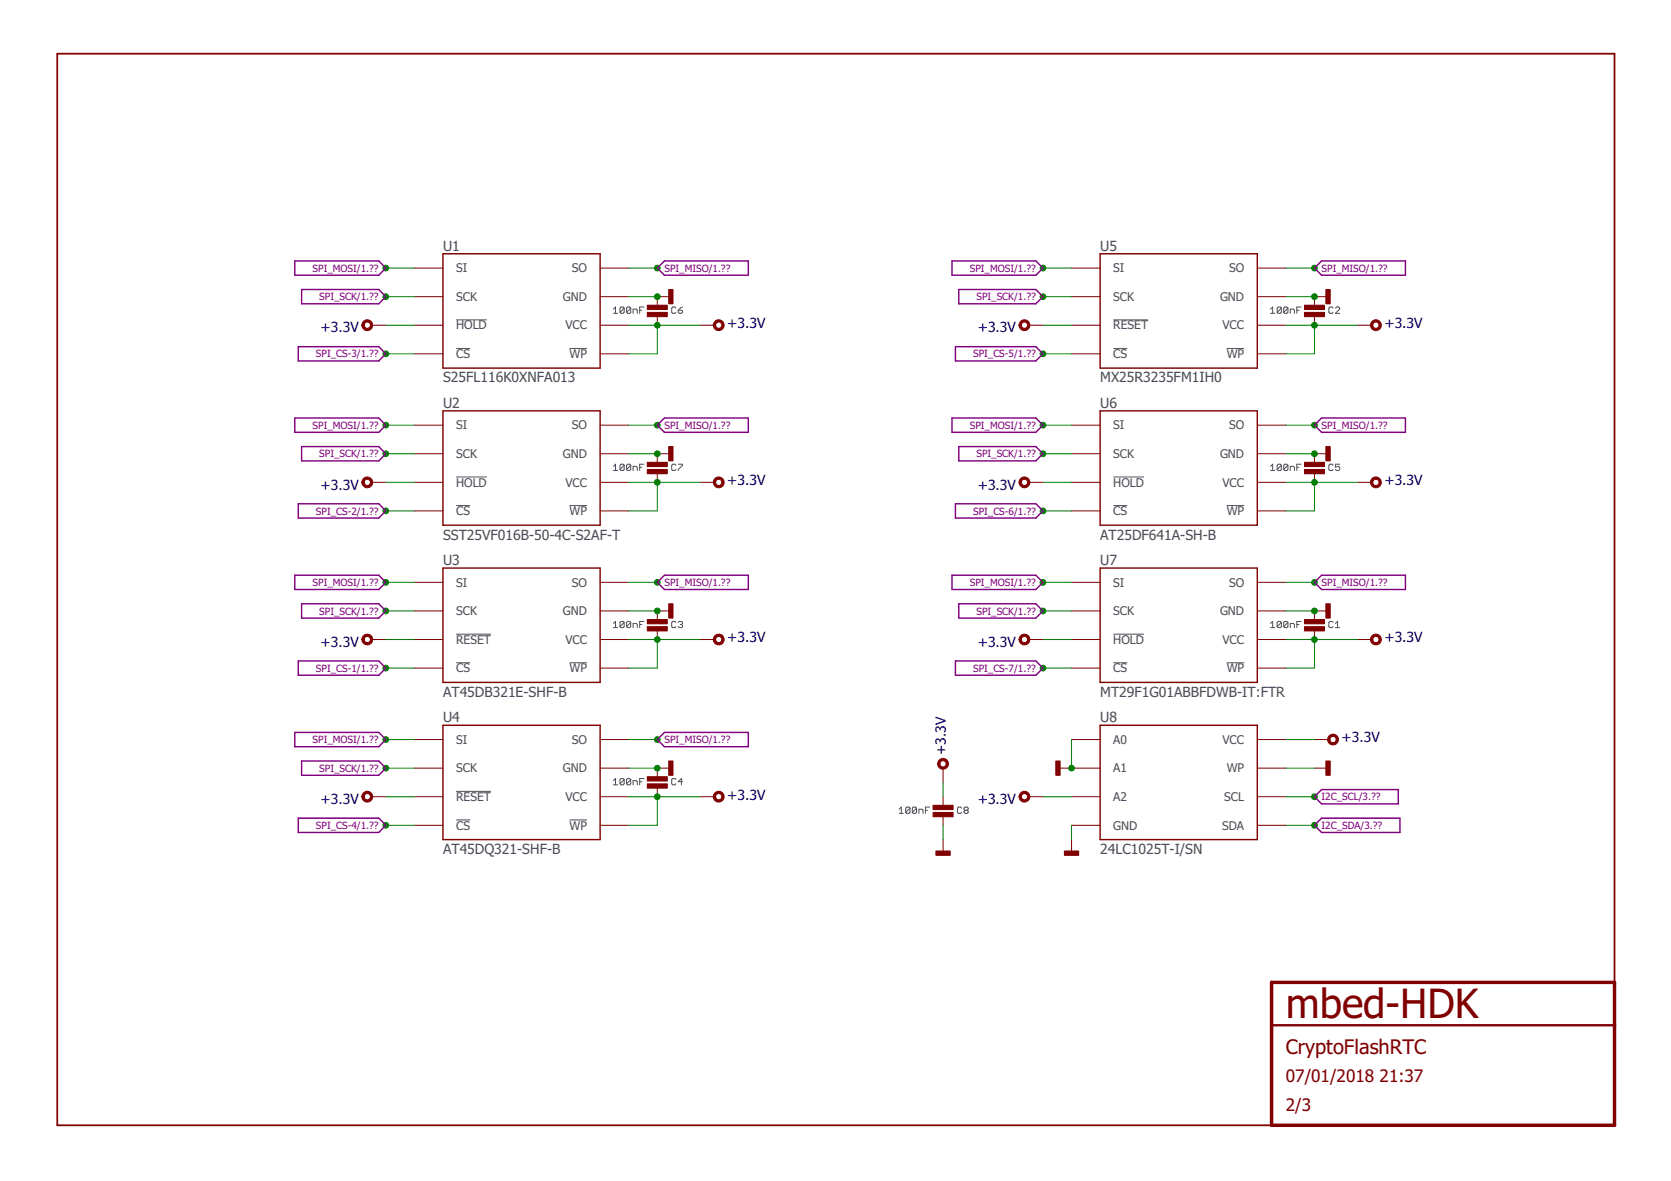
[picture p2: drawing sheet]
<svg xmlns="http://www.w3.org/2000/svg" width="297mm" height="210mm" viewBox="0 0 297 210" stroke-linecap="round" stroke-linejoin="round" font-family="sans-serif">
<g fill="none" stroke="#505050" stroke-width=".18">
<path d="M81.1 56.9h5.5M109.1 54.9l.3-.3v1.1M109.1 55.7h.7M111 54.8l-.2-.2h-.4l-.2 .2v.7M111 54.8v.7l-.2 .2h-.4l-.2-.2M111 54.8l-.8 .7M112.1 54.8l-.2-.2h-.3l-.2 .2v.7M112.1 54.8v.7l-.2 .2h-.3l-.2-.2M112.1 54.8l-.7 .7M112.5 55.7v-.8h.6l.2 .2v.6M113.7 55.1h.4M114.5 54.6h-.8v1.1"/>
<path d="M120.1 54.8l-.1-.2h-.4l-.2 .2v.7l.2 .2h.4l.1-.2M120.6 55.1h.5l.2 .2v.2l-.2 .2h-.3l-.2-.2zM121.3 54.6l-.7 .5M197.9 56.9h6.2M225.8 55.7h.8M225.8 54.9l.4-.3v1.1M227.8 54.8v.7l-.2 .2h-.4l-.2-.2M227.8 54.8l-.2-.2h-.4l-.2 .2v.7M227.8 54.8l-.8 .7M228.9 54.8v.7l-.2 .2h-.3l-.2-.2M228.9 54.8l-.2-.2h-.3l-.2 .2v.7M228.9 54.8l-.7 .7"/>
<path d="M229.4 55.7v-.8h.5l.2 .2v.6M230.5 55.1h.4M231.3 54.6h-.8v1.1M237 54.8l-.2-.2h-.4l-.2 .2v.7l.2 .2h.4l.2-.2M237.4 54.8l.2-.2h.4l.1 .2v.1l-.7 .8h.7M81.1 61.9h2.5M101.2 61.9h3.2M197.9 61.9h2.5M218.1 61.9h3.1M81.1 84.8h5.5M81.1 89.9h2.5M101.2 89.9h3.2"/>
<path d="M109.1 82.9l.3-.4v1.1M109.1 83.6h.7M111 82.7l-.2-.2h-.4l-.2 .2v.7M111 82.7v.7l-.2 .2h-.4l-.2-.2M111 82.7l-.8 .7M112.1 82.7l-.2-.2h-.3l-.2 .2v.7M112.1 82.7v.7l-.2 .2h-.3l-.2-.2M112.1 82.7l-.7 .7M112.5 83.6v-.7h.6l.2 .2v.5M113.7 83.1h.4M114.5 82.5h-.8v1.1M120.1 82.7l-.1-.2h-.4l-.2 .2v.7l.2 .2h.4l.1-.2"/>
<path d="M120.6 82.5h.7v.2l-.7 .7v.2M197.9 84.8h5.5M197.9 89.9h2.5M218.1 89.9h3.1M225.8 83.6h.8M225.8 82.9l.4-.4v1.1M227.8 82.7v.7l-.2 .2h-.4l-.2-.2M227.8 82.7l-.2-.2h-.4l-.2 .2v.7M227.8 82.7l-.8 .7M228.9 82.7v.7l-.2 .2h-.3l-.2-.2M228.9 82.7l-.2-.2h-.3l-.2 .2v.7M228.9 82.7l-.7 .7"/>
<path d="M229.4 83.6v-.7h.5l.2 .2v.5M230.5 83.1h.4M231.3 82.5h-.8v1.1M237 82.7l-.2-.2h-.4l-.2 .2v.7l.2 .2h.4l.2-.2M238.1 82.5h-.7v.6l.4-.2 .3 .2v.3l-.1 .2h-.4l-.2-.2M81.1 112.7h6.2M81.1 117.8h2.5M101.2 117.8h3.2M109.1 110.8l.3-.4v1.1M109.1 111.5h.7M111 110.6v.8l-.2 .1h-.4l-.2-.1M111 110.6l-.2-.2h-.4l-.2 .2v.8"/>
<path d="M111 110.6l-.8 .8M112.1 110.6v.8l-.2 .1h-.3l-.2-.1M112.1 110.6l-.2-.2h-.3l-.2 .2v.8M112.1 110.6l-.7 .8M112.5 111.5v-.7h.6l.2 .2v.5M113.7 111h.4M114.5 110.4h-.8v1.1M120.1 110.6l-.1-.2h-.4l-.2 .2v.8l.2 .1h.4l.1-.1M120.6 110.6l.2-.2h.3l.2 .2-.2 .4M120.9 111h.2M121.1 111l.2 .2v.2l-.2 .1h-.3l-.2-.1M197.9 112.7h5.5"/>
<path d="M197.9 117.8h2.5M218.1 117.8h3.1M225.8 111.5h.8M225.8 110.8l.4-.4v1.1M227.8 110.6v.8l-.2 .1h-.4l-.2-.1M227.8 110.6l-.2-.2h-.4l-.2 .2v.8M227.8 110.6l-.8 .8M228.9 110.6v.8l-.2 .1h-.3l-.2-.1M228.9 110.6l-.2-.2h-.3l-.2 .2v.8M228.9 110.6l-.7 .8M229.4 111.5v-.7h.5l.2 .2v.5M230.5 111h.4"/>
<path d="M231.3 110.4h-.8v1.1M237 110.6l-.2-.2h-.4l-.2 .2v.8l.2 .1h.4l.2-.1M237.4 111.5h.7M237.4 110.8l.4-.4v1.1M109.1 138.7l.3-.3v1.1M109.1 139.5h.7M111 138.6l-.2-.2h-.4l-.2 .2v.7M111 138.6v.7l-.2 .2h-.4l-.2-.2M111 138.6l-.8 .7M112.1 138.6l-.2-.2h-.3l-.2 .2v.7M112.1 138.6v.7l-.2 .2h-.3l-.2-.2M112.1 138.6l-.7 .7"/>
<path d="M112.5 139.5v-.8h.6l.2 .2v.6M113.7 138.9h.4M114.5 138.4h-.8v1.1M120.1 138.6l-.1-.2h-.4l-.2 .2v.7l.2 .2h.4l.1-.2M121.3 138.9h-.7l.5-.5v1.1M81.1 140.7h6.2M81.1 145.7h2.5M101.2 145.7h3.2M159.8 143.8l.4-.4v1.2M159.8 144.6h.8M161.8 143.6v.8l-.2 .2h-.4l-.2-.2M161.8 143.6l-.2-.2h-.4l-.2 .2v.8"/>
<path d="M161.8 143.6l-.8 .8M162.9 143.6v.8l-.2 .2h-.4l-.1-.2M162.9 143.6l-.2-.2h-.4l-.1 .2v.8M162.9 143.6l-.7 .8M163.3 144.6v-.8h.6l.2 .2v.6M164.5 144h.4M165.2 143.4h-.7v1.2M170.9 143.6l-.1-.2h-.4l-.2 .2v.8l.2 .2h.4l.1-.2M171.6 144l-.2 .2 .2 .4h.3l.2-.2v-.2l-.2-.2M171.6 144l-.2-.2 .2-.4h.3l.2 .2-.2 .4M171.6 144h.3"/>
</g>
<path d="M287 174.6v-165.1h-276.8v190.5h215.8" fill="none" stroke="#800000" stroke-width=".32"/>
<path d="M226 174.6h61v25.4h-61z" fill="none" stroke="#800000" stroke-width=".61"/>
<path d="M226 182.2h61" fill="none" stroke="#800000" stroke-width=".42"/>
<path d="M78.7 45.1h28v20.3h-28zM195.6 45.1h27.9v20.3h-27.9zM78.7 73h28v20.3h-28zM195.6 73h27.9v20.3h-27.9zM78.7 101h28v20.3h-28zM195.6 101h27.9v20.3h-27.9zM78.7 128.9h28v20.3h-28zM195.6 128.9h27.9v20.3h-27.9z" fill="none" stroke="#800000" stroke-width=".25"/>
<g fill="none" stroke="#800000" stroke-width=".18">
<path d="M66.1 57.8h2.5M73.7 47.6h5M73.7 52.7h5M73.7 57.8h5M106.7 47.6h5.1M106.7 52.7h5.1M106.7 57.8h5.1M116.8 56.3v1.5M119.4 52.7h-2.6v1.6M124.5 57.8h2.5M182.9 57.8h2.5M190.5 47.6h5.1"/>
<path d="M190.5 52.7h5.1M190.5 57.8h5.1M223.5 47.6h5.1M223.5 52.7h5.1M223.5 57.8h5.1M233.7 56.3v1.5M236.2 52.7h-2.5v1.6M241.3 57.8h2.5M73.7 62.9h5M73.7 75.6h5M106.7 62.9h5.1M106.7 75.6h5.1"/>
<path d="M190.5 62.9h5.1M190.5 75.6h5.1M223.5 62.9h5.1M223.5 75.6h5.1M66.1 85.7h2.5M73.7 80.6h5M73.7 85.7h5M73.7 90.8h5M106.7 80.6h5.1M106.7 85.7h5.1M106.7 90.8h5.1M116.8 84.2v1.5"/>
<path d="M119.4 80.6h-2.6v1.6M124.5 85.7h2.5M182.9 85.7h2.5M190.5 80.6h5.1M190.5 85.7h5.1M190.5 90.8h5.1M223.5 80.6h5.1M223.5 85.7h5.1M223.5 90.8h5.1M233.7 84.2v1.5M236.2 80.6h-2.5v1.6M241.3 85.7h2.5"/>
<path d="M66.1 113.7h2.5M73.7 103.5h5M73.7 108.6h5M73.7 113.7h5M73.7 118.7h5M106.7 103.5h5.1M106.7 108.6h5.1M106.7 113.7h5.1M106.7 118.7h5.1M116.8 112.1v1.6M119.4 108.6h-2.6v1.5M124.5 113.7h2.5"/>
<path d="M182.9 113.7h2.5M190.5 103.5h5.1M190.5 108.6h5.1M190.5 113.7h5.1M190.5 118.7h5.1M223.5 103.5h5.1M223.5 108.6h5.1M223.5 113.7h5.1M223.5 118.7h5.1M233.7 112.1v1.6M236.2 108.6h-2.5v1.5M241.3 113.7h2.5"/>
<path d="M73.7 131.4h5M73.7 136.5h5M106.7 131.4h5.1M106.7 136.5h5.1M119.4 136.5h-2.6v1.5M167.6 136.5v2.6M187.9 136.5h7.7M190.5 131.4h5.1M223.5 131.4h5.1M223.5 136.5h5.1M233.7 131.4h2.5M233.7 136.5h2.5"/>
<path d="M66.1 141.6h2.5M73.7 141.6h5M73.7 146.7h5M106.7 141.6h5.1M106.7 146.7h5.1M116.8 140.1v1.5M124.5 141.6h2.5M167.6 141.6v1.5M167.6 145.2v1.5M167.6 149.2v2.6M182.9 141.6h2.5M190.5 141.6h5.1"/>
<path d="M190.5 146.7h5.1M190.5 149.2v2.6M223.5 141.6h5.1M223.5 146.7h5.1"/>
</g>
<g fill="#800000" stroke="#800000" stroke-width=".18">
<path d="M64.5 113.1a.96 .96 0 0 1 1.6 0 .96 .96 0 0 1-.5 1.5 .96 .96 0 0 1-1.3-.9h.4a.56 .56 0 0 1 .8-.6 .56 .56 0 0 1 .2 .9 .56 .56 0 0 1-.9-.1l-.1-.2h-.4z" fill-rule="evenodd"/>
<path d="M127 113.1a.97 .97 0 0 1 1.6 0 .97 .97 0 0 1-.6 1.5 .97 .97 0 0 1-1.2-.9h.4a.56 .56 0 0 1 .8-.5 .56 .56 0 0 1 .1 .9 .56 .56 0 0 1-.9-.2v-.2h-.4z" fill-rule="evenodd"/>
<path d="M127 141a.97 .97 0 0 1 1.6 .1 .97 .97 0 0 1-.6 1.4 .97 .97 0 0 1-1.2-.9h.4a.56 .56 0 0 1 .8-.5 .56 .56 0 0 1 .1 .9 .56 .56 0 0 1-.9-.2v-.2h-.4z" fill-rule="evenodd"/>
<path d="M64.5 141a.96 .96 0 0 1 1.6 .1 .96 .96 0 0 1-.5 1.4 .96 .96 0 0 1-1.3-.9h.4a.56 .56 0 0 1 .8-.6 .56 .56 0 0 1 .2 .9 .56 .56 0 0 1-.9-.1l-.1-.2h-.4z" fill-rule="evenodd"/>
<path d="M127 57.2a.97 .97 0 0 1 1.6 .1 .97 .97 0 0 1-.6 1.4 .97 .97 0 0 1-1.2-.9h.4a.56 .56 0 0 1 .8-.5 .56 .56 0 0 1 .1 .9 .56 .56 0 0 1-.9-.2v-.2h-.4z" fill-rule="evenodd"/>
<path d="M127 85.1a.97 .97 0 0 1 1.6 .1 .97 .97 0 0 1-.6 1.5 .97 .97 0 0 1-1.2-1h.4a.56 .56 0 0 1 .8-.4 .56 .56 0 0 1 .1 .9 .56 .56 0 0 1-.9-.3v-.2h-.4z" fill-rule="evenodd"/>
<path d="M64.5 57.2a.96 .96 0 0 1 1.6 .1 .96 .96 0 0 1-.5 1.4 .96 .96 0 0 1-1.3-.9h.4a.56 .56 0 0 1 .8-.6 .56 .56 0 0 1 .2 .9 .56 .56 0 0 1-.9-.1l-.1-.2h-.4z" fill-rule="evenodd"/>
<path d="M64.5 85.1a.96 .96 0 0 1 1.6 .1 .96 .96 0 0 1-.5 1.5 .96 .96 0 0 1-1.3-1h.4a.56 .56 0 0 1 .8-.5 .56 .56 0 0 1 .2 .9 .56 .56 0 0 1-.9-.2l-.1-.2h-.4z" fill-rule="evenodd"/>
<path d="M243.8 113.1a.97 .97 0 0 1 1.6 0 .97 .97 0 0 1-.5 1.5 .97 .97 0 0 1-1.3-.9h.4a.56 .56 0 0 1 .8-.5 .56 .56 0 0 1 .1 .9 .56 .56 0 0 1-.8-.2l-.1-.2h-.4z" fill-rule="evenodd"/>
<path d="M181.4 113.1a.96 .96 0 0 1 1.5 0 .96 .96 0 0 1-.5 1.5 .96 .96 0 0 1-1.3-.9h.4a.56 .56 0 0 1 .8-.6 .56 .56 0 0 1 .2 .9 .56 .56 0 0 1-.9-.1l-.1-.2h-.4z" fill-rule="evenodd"/>
<path d="M181.4 57.2a.96 .96 0 0 1 1.5 .1 .96 .96 0 0 1-.5 1.4 .96 .96 0 0 1-1.3-.9h.4a.56 .56 0 0 1 .8-.6 .56 .56 0 0 1 .2 .9 .56 .56 0 0 1-.9-.1l-.1-.2h-.4z" fill-rule="evenodd"/>
<path d="M243.8 57.2a.97 .97 0 0 1 1.6 .1 .97 .97 0 0 1-.5 1.4 .97 .97 0 0 1-1.3-.9h.4a.56 .56 0 0 1 .8-.5 .56 .56 0 0 1 .1 .9 .56 .56 0 0 1-.8-.2l-.1-.2h-.4z" fill-rule="evenodd"/>
<path d="M181.4 85.1a.96 .96 0 0 1 1.5 .1 .96 .96 0 0 1-.5 1.5 .96 .96 0 0 1-1.3-1h.4a.56 .56 0 0 1 .8-.5 .56 .56 0 0 1 .2 .9 .56 .56 0 0 1-.9-.2l-.1-.2h-.4z" fill-rule="evenodd"/>
<path d="M243.8 85.1a.97 .97 0 0 1 1.6 .1 .97 .97 0 0 1-.5 1.5 .97 .97 0 0 1-1.3-1h.4a.56 .56 0 0 1 .8-.4 .56 .56 0 0 1 .1 .9 .56 .56 0 0 1-.8-.3l-.1-.2h-.4z" fill-rule="evenodd"/>
<path d="M236.2 130.9a.97 .97 0 0 1 1.6 0 .97 .97 0 0 1-.6 1.5 .97 .97 0 0 1-1.2-1h.4a.56 .56 0 0 1 .8-.4 .56 .56 0 0 1 .1 .9 .56 .56 0 0 1-.9-.3v-.2h-.4z" fill-rule="evenodd"/>
<path d="M181.4 141a.96 .96 0 0 1 1.5 .1 .96 .96 0 0 1-.5 1.4 .96 .96 0 0 1-1.3-.9h.4a.56 .56 0 0 1 .8-.6 .56 .56 0 0 1 .2 .9 .56 .56 0 0 1-.9-.1l-.1-.2h-.4z" fill-rule="evenodd"/>
<path d="M166.9 135.2a.97 .97 0 0 1 1.5 0 .97 .97 0 0 1-.5 1.5 .97 .97 0 0 1-1.2-.9h.4a.56 .56 0 0 1 .7-.6 .56 .56 0 0 1 .2 .9 .56 .56 0 0 1-.9-.2v-.1h-.4z" fill-rule="evenodd"/>
</g>
<g fill="#800000" stroke="#800000" stroke-width=".18">
<path d="M115.1 111.4h3.5v.7h-3.5z"/>
<path d="M115.1 110.1h3.5v.8h-3.5z"/>
<path d="M118.9 107.3h.7v2.6h-.7z"/>
<path d="M115.1 139.3h3.5v.8h-3.5z"/>
<path d="M115.1 138h3.5v.8h-3.5z"/>
<path d="M118.9 135.3h.7v2.5h-.7z"/>
<path d="M115.1 55.5h3.5v.8h-3.5z"/>
<path d="M115.1 54.3h3.5v.7h-3.5z"/>
<path d="M118.9 51.5h.7v2.5h-.7z"/>
<path d="M115.1 83.4h3.5v.8h-3.5z"/>
<path d="M115.1 82.2h3.5v.7h-3.5z"/>
<path d="M118.9 79.4h.7v2.5h-.7z"/>
<path d="M231.9 111.4h3.5v.7h-3.5z"/>
<path d="M231.9 110.1h3.5v.8h-3.5z"/>
<path d="M235.7 107.3h.8v2.6h-.8z"/>
<path d="M231.9 55.5h3.5v.8h-3.5z"/>
<path d="M231.9 54.3h3.5v.7h-3.5z"/>
<path d="M235.7 51.5h.8v2.5h-.8z"/>
<path d="M231.9 83.4h3.5v.8h-3.5z"/>
<path d="M231.9 82.2h3.5v.7h-3.5z"/>
<path d="M235.7 79.4h.8v2.5h-.8z"/>
<path d="M189.2 151.3h2.5v.7h-2.5z"/>
<path d="M235.7 135.3h.8v2.5h-.8z"/>
<path d="M187.7 135.3h.7v2.5h-.7z"/>
<path d="M165.9 144.4h3.5v.8h-3.5z"/>
<path d="M165.9 143.1h3.5v.8h-3.5z"/>
<path d="M166.4 151.3h2.5v.7h-2.5z"/>
</g>
<g fill="none" stroke="#008000" stroke-width=".18">
<path d="M68.6 57.8h5.1M68.6 47.6h5.1M68.6 52.7h5.1M111.8 57.8h12.7M111.8 47.6h5M111.8 52.7h5M116.8 57.8v5.1h-5M185.4 57.8h5.1M185.4 47.6h5.1M185.4 52.7h5.1M228.6 57.8h12.7M228.6 47.6h5.1"/>
<path d="M228.6 52.7h5.1M233.7 57.8v5.1h-5.1M68.6 62.9h5.1M68.6 75.6h5.1M111.8 75.6h5M185.4 62.9h5.1M185.4 75.6h5.1M228.6 75.6h5.1M68.6 85.7h5.1M68.6 90.8h5.1M68.6 80.6h5.1M111.8 85.7h12.7"/>
<path d="M111.8 80.6h5M116.8 85.7v5.1h-5M185.4 85.7h5.1M185.4 90.8h5.1M185.4 80.6h5.1M228.6 85.7h12.7M228.6 80.6h5.1M233.7 85.7v5.1h-5.1M68.6 113.7h5.1M68.6 118.7h5.1M68.6 103.5h5.1M68.6 108.6h5.1"/>
<path d="M111.8 113.7h12.7M111.8 103.5h5M111.8 108.6h5M116.8 113.7v5h-5M185.4 113.7h5.1M185.4 118.7h5.1M185.4 103.5h5.1M185.4 108.6h5.1M228.6 113.7h12.7M228.6 103.5h5.1M228.6 108.6h5.1M233.7 113.7v5h-5.1"/>
<path d="M68.6 131.4h5.1M68.6 136.5h5.1M111.8 131.4h5M111.8 136.5h5M167.6 139.1v2.5M190.5 131.4v5.1M228.6 131.4h5.1M228.6 136.5h5.1M68.6 141.6h5.1M68.6 146.7h5.1M111.8 141.6h12.7M116.8 141.6v5.1h-5"/>
<path d="M167.6 146.7v2.5M185.4 141.6h5.1M190.5 146.7v2.5M228.6 141.6h5.1M228.6 146.7h5.1"/>
</g>
<g fill="#008000" stroke="#008000" stroke-width=".18">
<circle cx="116.8" cy="113.7" r=".51"/>
<circle cx="116.8" cy="141.6" r=".51"/>
<circle cx="116.8" cy="57.8" r=".51"/>
<circle cx="116.8" cy="85.7" r=".51"/>
<circle cx="233.7" cy="113.7" r=".51"/>
<circle cx="233.7" cy="57.8" r=".51"/>
<circle cx="233.7" cy="85.7" r=".51"/>
<circle cx="116.8" cy="103.5" r=".51"/>
<circle cx="116.8" cy="131.4" r=".51"/>
<circle cx="116.8" cy="47.6" r=".51"/>
<circle cx="116.8" cy="75.6" r=".51"/>
<circle cx="233.7" cy="103.5" r=".51"/>
<circle cx="233.7" cy="47.6" r=".51"/>
<circle cx="233.7" cy="75.6" r=".51"/>
<circle cx="68.6" cy="103.5" r=".51"/>
<circle cx="68.6" cy="131.4" r=".51"/>
<circle cx="68.6" cy="47.6" r=".51"/>
<circle cx="68.6" cy="75.6" r=".51"/>
<circle cx="185.4" cy="103.5" r=".51"/>
<circle cx="185.4" cy="47.6" r=".51"/>
<circle cx="185.4" cy="75.6" r=".51"/>
<circle cx="68.6" cy="108.6" r=".51"/>
<circle cx="68.6" cy="136.5" r=".51"/>
<circle cx="68.6" cy="52.7" r=".51"/>
<circle cx="68.6" cy="80.6" r=".51"/>
<circle cx="185.4" cy="108.6" r=".51"/>
<circle cx="185.4" cy="52.7" r=".51"/>
<circle cx="185.4" cy="80.6" r=".51"/>
<circle cx="116.8" cy="108.6" r=".51"/>
<circle cx="116.8" cy="136.5" r=".51"/>
<circle cx="116.8" cy="52.7" r=".51"/>
<circle cx="116.8" cy="80.6" r=".51"/>
<circle cx="233.7" cy="108.6" r=".51"/>
<circle cx="233.7" cy="52.7" r=".51"/>
<circle cx="233.7" cy="80.6" r=".51"/>
<circle cx="190.5" cy="136.5" r=".51"/>
<circle cx="68.6" cy="90.8" r=".51"/>
<circle cx="68.6" cy="146.7" r=".51"/>
<circle cx="233.7" cy="141.6" r=".51"/>
<circle cx="233.7" cy="146.7" r=".51"/>
<circle cx="185.4" cy="62.9" r=".51"/>
<circle cx="185.4" cy="90.8" r=".51"/>
<circle cx="185.4" cy="118.7" r=".51"/>
<circle cx="68.6" cy="118.7" r=".51"/>
<circle cx="68.6" cy="62.9" r=".51"/>
</g>
<g fill="none" stroke="#800080" stroke-width=".25">
<path d="M52.4 46.4h14.9l1.3 1.2-1.3 1.3h-14.9zM53.6 51.5h13.7l1.3 1.2-1.3 1.3h-13.7zM116.8 47.6l1.3-1.2h14.9v2.5h-14.9zM169.2 46.4h14.9l1.3 1.2-1.3 1.3h-14.9zM170.4 51.5h13.7l1.3 1.2-1.3 1.3h-13.7zM234.9 46.4h14.9v2.5h-14.9l-1.2-1.3zM52.4 74.3h14.9l1.3 1.3-1.3 1.2h-14.9zM53 61.6h14.3l1.3 1.3-1.3 1.3h-14.3zM53.6 79.4h13.7l1.3 1.2-1.3 1.3h-13.7zM116.8 75.6l1.3-1.3h14.9v2.5h-14.9zM169.2 74.3h14.9l1.3 1.3-1.3 1.2h-14.9zM169.8 61.6h14.3l1.3 1.3-1.3 1.3h-14.3z"/>
<path d="M170.4 79.4h13.7l1.3 1.2-1.3 1.3h-13.7zM234.9 74.3h14.9v2.5h-14.9l-1.2-1.2zM53 89.5h14.3l1.3 1.3-1.3 1.3h-14.3zM169.8 89.5h14.3l1.3 1.3-1.3 1.3h-14.3zM52.4 102.2h14.9l1.3 1.3-1.3 1.3h-14.9zM53 117.5h14.3l1.3 1.2-1.3 1.3h-14.3zM53.6 107.3h13.7l1.3 1.3-1.3 1.3h-13.7zM116.8 103.5l1.3-1.3h14.9v2.6h-14.9zM169.2 102.2h14.9l1.3 1.3-1.3 1.3h-14.9zM169.8 117.5h14.3l1.3 1.2-1.3 1.3h-14.3zM170.4 107.3h13.7l1.3 1.3-1.3 1.3h-13.7zM234.9 102.2h14.9v2.6h-14.9l-1.2-1.3z"/>
<path d="M52.4 130.2h14.9l1.3 1.2-1.3 1.3h-14.9zM53.6 135.3h13.7l1.3 1.2-1.3 1.3h-13.7zM116.8 131.4l1.3-1.2h14.9v2.5h-14.9zM53 145.4h14.3l1.3 1.3-1.3 1.3h-14.3zM233.7 146.7l1.2-1.3h14v2.6h-14zM233.7 141.6l1.2-1.3h13.7v2.6h-13.7z"/>
</g>
<text font-size="7.2" fill="#800000" x="228.6" y="181">mbed-HDK</text>
<text font-size="3.6" fill="#800000" x="228.6" y="187.3">CryptoFlashRTC</text>
<g font-size="3.1" fill="#800000">
<text x="228.6" y="192.4">07/01/2018</text>
<text x="228.6" y="197.5">2/3</text>
<text x="245.2" y="192.4">21:37</text>
</g>
<g font-size="2.5" fill="#505050">
<text x="78.7" y="44.6">U1</text>
<text x="195.6" y="44.6">U5</text>
<text x="78.7" y="68">S25FL116K0XNFA013</text>
<text x="195.6" y="68">MX25R3235FM1IH0</text>
<text x="78.7" y="72.5">U2</text>
<text x="195.6" y="72.5">U6</text>
<text x="78.7" y="95.9">SST25VF016B-50-4C-S2AF-T</text>
<text x="195.6" y="95.9">AT25DF641A-SH-B</text>
<text x="78.7" y="100.5">U3</text>
<text x="195.6" y="100.5">U7</text>
<text x="78.7" y="123.8">AT45DB321E-SHF-B</text>
<text x="195.6" y="123.8">MT29F1G01ABBFDWB-IT:FTR</text>
<text x="78.7" y="128.4">U4</text>
<text x="195.6" y="128.4">U8</text>
<text x="78.7" y="151.8">AT45DQ321-SHF-B</text>
<text x="195.6" y="151.8">24LC1025T-I/SN</text>
</g>
<g font-size="2.5" fill="#000080">
<text x="57" y="59.1">+3.3V</text>
<text x="129.3" y="58.3">+3.3V</text>
<text x="173.8" y="59.1">+3.3V</text>
<text x="246.1" y="58.3">+3.3V</text>
<text x="57" y="87">+3.3V</text>
<text x="129.3" y="86.2">+3.3V</text>
<text x="173.8" y="87">+3.3V</text>
<text x="246.1" y="86.2">+3.3V</text>
<text x="57" y="114.9">+3.3V</text>
<text x="129.3" y="114.2">+3.3V</text>
<text x="173.8" y="114.9">+3.3V</text>
<text x="246.1" y="114.2">+3.3V</text>
<text x="238.5" y="131.9">+3.3V</text>
<text x="168.1" y="134.2" transform="rotate(-90 168.1 134.2)">+3.3V</text>
<text x="57" y="142.9">+3.3V</text>
<text x="129.3" y="142.1">+3.3V</text>
<text x="173.8" y="142.9">+3.3V</text>
</g>
<g font-size="2.1" fill="#505050">
<text x="81.1" y="48.4">SI</text>
<text x="81.1" y="53.5">SCK</text>
<text x="100.1" y="53.5">GND</text>
<text x="101.7" y="48.4">SO</text>
<text x="197.9" y="48.4">SI</text>
<text x="197.9" y="53.5">SCK</text>
<text x="216.9" y="53.5">GND</text>
<text x="218.5" y="48.4">SO</text>
<text x="81.1" y="58.6">HOLD</text>
<text x="100.5" y="58.6">VCC</text>
<text x="197.9" y="58.6">RESET</text>
<text x="217.3" y="58.6">VCC</text>
<text x="81.1" y="63.6">CS</text>
<text x="101.2" y="63.6">WP</text>
<text x="197.9" y="63.6">CS</text>
<text x="218.1" y="63.6">WP</text>
<text x="81.1" y="76.3">SI</text>
<text x="101.7" y="76.3">SO</text>
<text x="197.9" y="76.3">SI</text>
<text x="218.5" y="76.3">SO</text>
<text x="81.1" y="81.4">SCK</text>
<text x="100.1" y="81.4">GND</text>
<text x="197.9" y="81.4">SCK</text>
<text x="216.9" y="81.4">GND</text>
<text x="81.1" y="86.5">HOLD</text>
<text x="100.5" y="86.5">VCC</text>
<text x="197.9" y="86.5">HOLD</text>
<text x="217.3" y="86.5">VCC</text>
<text x="81.1" y="91.6">CS</text>
<text x="101.2" y="91.6">WP</text>
<text x="197.9" y="91.6">CS</text>
<text x="218.1" y="91.6">WP</text>
<text x="81.1" y="104.3">SI</text>
<text x="101.7" y="104.3">SO</text>
<text x="197.9" y="104.3">SI</text>
<text x="218.5" y="104.3">SO</text>
<text x="81.1" y="109.3">SCK</text>
<text x="100.1" y="109.3">GND</text>
<text x="197.9" y="109.3">SCK</text>
<text x="216.9" y="109.3">GND</text>
<text x="81.1" y="114.4">RESET</text>
<text x="81.1" y="119.5">CS</text>
<text x="100.5" y="114.4">VCC</text>
<text x="101.2" y="119.5">WP</text>
<text x="197.9" y="114.4">HOLD</text>
<text x="197.9" y="119.5">CS</text>
<text x="217.3" y="114.4">VCC</text>
<text x="218.1" y="119.5">WP</text>
<text x="81.1" y="132.2">SI</text>
<text x="81.1" y="137.3">SCK</text>
<text x="100.1" y="137.3">GND</text>
<text x="101.7" y="132.2">SO</text>
<text x="197.9" y="132.2">A0</text>
<text x="197.9" y="137.3">A1</text>
<text x="217.3" y="132.2">VCC</text>
<text x="218.1" y="137.3">WP</text>
<text x="81.1" y="142.4">RESET</text>
<text x="100.5" y="142.4">VCC</text>
<text x="197.9" y="142.4">A2</text>
<text x="217.6" y="142.4">SCL</text>
<text x="81.1" y="147.4">CS</text>
<text x="101.2" y="147.4">WP</text>
<text x="197.9" y="147.4">GND</text>
<text x="217.2" y="147.4">SDA</text>
</g>
<g font-size="1.8" fill="#800080">
<text x="55.6" y="48.3">SPI_MOSI/1.??</text>
<text x="56.8" y="53.4">SPI_SCK/1.??</text>
<text x="118.1" y="48.3">SPI_MISO/1.??</text>
<text x="172.4" y="48.3">SPI_MOSI/1.??</text>
<text x="173.6" y="53.4">SPI_SCK/1.??</text>
<text x="234.9" y="48.3">SPI_MISO/1.??</text>
<text x="56.2" y="63.5">SPI_CS-3/1.??</text>
<text x="173" y="63.5">SPI_CS-5/1.??</text>
<text x="55.6" y="76.2">SPI_MOSI/1.??</text>
<text x="118.1" y="76.2">SPI_MISO/1.??</text>
<text x="172.4" y="76.2">SPI_MOSI/1.??</text>
<text x="234.9" y="76.2">SPI_MISO/1.??</text>
<text x="56.8" y="81.3">SPI_SCK/1.??</text>
<text x="173.6" y="81.3">SPI_SCK/1.??</text>
<text x="56.2" y="91.4">SPI_CS-2/1.??</text>
<text x="173" y="91.4">SPI_CS-6/1.??</text>
<text x="55.6" y="104.1">SPI_MOSI/1.??</text>
<text x="118.1" y="104.1">SPI_MISO/1.??</text>
<text x="172.4" y="104.1">SPI_MOSI/1.??</text>
<text x="234.9" y="104.1">SPI_MISO/1.??</text>
<text x="56.8" y="109.2">SPI_SCK/1.??</text>
<text x="173.6" y="109.2">SPI_SCK/1.??</text>
<text x="56.2" y="119.4">SPI_CS-1/1.??</text>
<text x="173" y="119.4">SPI_CS-7/1.??</text>
<text x="55.6" y="132.1">SPI_MOSI/1.??</text>
<text x="56.8" y="137.2">SPI_SCK/1.??</text>
<text x="118.1" y="132.1">SPI_MISO/1.??</text>
<text x="234.9" y="142.2">I2C_SCL/3.??</text>
<text x="56.2" y="147.3">SPI_CS-4/1.??</text>
<text x="234.9" y="147.3">I2C_SDA/3.??</text>
</g>
</svg>
